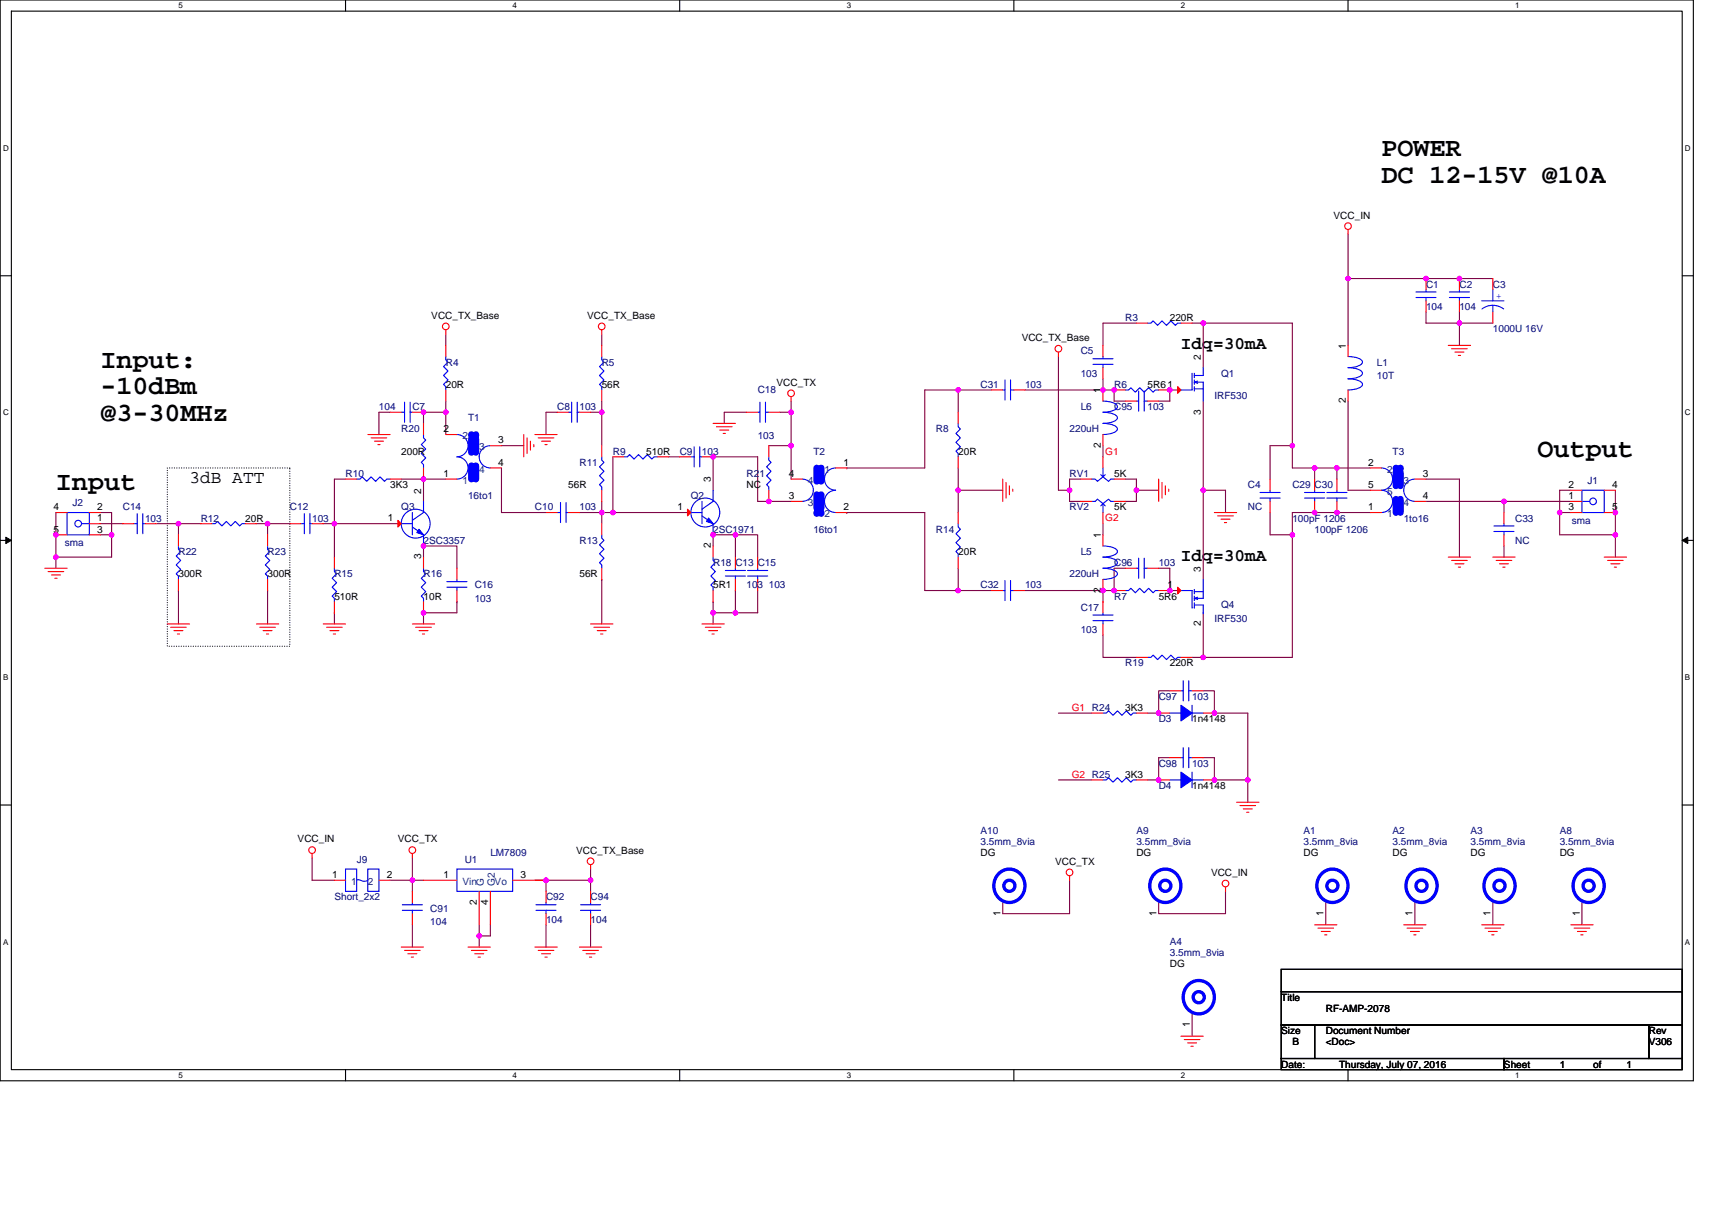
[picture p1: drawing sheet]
<svg xmlns="http://www.w3.org/2000/svg" width="297mm" height="210mm" viewBox="0 0 297 210" stroke-linecap="round" stroke-linejoin="round" font-family="sans-serif">
<path d="M0 0h293.5v187.2h-293.5zM2 1.9h289.5v183.4h-289.5z" fill="none" stroke="#000" stroke-width=".19"/>
<g fill="#fff">
<path d="M30.9 .2h.8v1.5h-.8z"/>
<path d="M30.9 185.5h.8v1.6h-.8z"/>
</g>
<path d="M59.9 0v1.9M59.9 185.3v1.9" fill="none" stroke="#000" stroke-width=".19"/>
<g fill="#fff">
<path d="M88.8 .2h.8v1.5h-.8z"/>
<path d="M88.8 185.5h.8v1.6h-.8z"/>
</g>
<path d="M117.8 0v1.9M117.8 185.3v1.9" fill="none" stroke="#000" stroke-width=".19"/>
<g fill="#fff">
<path d="M146.7 .2h.8v1.5h-.8z"/>
<path d="M146.7 185.5h.8v1.6h-.8z"/>
</g>
<path d="M175.7 0v1.9M175.7 185.3v1.9" fill="none" stroke="#000" stroke-width=".19"/>
<g fill="#fff">
<path d="M204.7 .2h.7v1.5h-.7z"/>
<path d="M204.7 185.5h.7v1.6h-.7z"/>
</g>
<path d="M233.6 0v1.9M233.6 185.3v1.9" fill="none" stroke="#000" stroke-width=".19"/>
<g fill="#fff">
<path d="M262.6 .2h.7v1.5h-.7z"/>
<path d="M262.6 185.5h.7v1.6h-.7z"/>
<path d="M.5 24.9h1v1.5h-1z"/>
<path d="M292 24.9h1v1.5h-1z"/>
<path d="M.5 70.7h1v1.5h-1z"/>
<path d="M292 70.7h1v1.5h-1z"/>
</g>
<path d="M0 47.8h2M291.5 47.8h2" fill="none" stroke="#000" stroke-width=".19"/>
<g fill="#fff">
<path d="M.5 116.5h.9v1.6h-.9z"/>
<path d="M292 116.5h.9v1.6h-.9z"/>
</g>
<path d="M0 93.6h2M291.5 93.6h2" fill="none" stroke="#000" stroke-width=".19"/>
<path d="M1 93.1l1 .5-1 .6zM291.5 93.6l1-.5v1.1z" fill="#000"/>
<path d="M1 93.1l1 .5-1 .6zM291.5 93.6l1-.5v1.1z" fill="none" stroke="#000" stroke-width=".17"/>
<g fill="#fff">
<path d="M.5 162.4h.9v1.5h-.9z"/>
<path d="M292 162.4h.9v1.5h-.9z"/>
</g>
<path d="M0 139.5h2M291.5 139.5h2M222 167.9h69.5v3.9h-69.5zM222 171.8h69.5v5.8h-69.5zM222 177.6h5.8v5.8h-5.8zM227.8 177.6h57.9v5.8h-57.9zM285.7 177.6h5.8v5.8h-5.8zM222 183.4h38.6v1.9h-38.6zM260.6 183.4h30.9v1.9h-30.9z" fill="none" stroke="#000" stroke-width=".19"/>
<path d="M29 81.1h21.2v30.9h-21.2z" fill="none" stroke="#000" stroke-width=".19" stroke-dasharray="0 .4"/>
<g fill="none" stroke="#800040" stroke-width=".19">
<path d="M77.3 57.9v1.9M104.3 57.9v1.9M196.9 56h-5.8v3.8M206.6 56h1.9M208.5 56h15.5v21.2M208.5 56v7.7M233.6 48.3h25.1M233.6 48.3v11.5M233.6 40.5v7.8M247.1 54.1v1.9h5.8v3.8M252.9 54.1v1.9h5.8M67.6 71.4h-1.9v3.9"/>
<path d="M77.3 71.4h-3.9v2M77.3 69.5v1.9M77.3 71.4v3.9M86.9 77.2h3.9M96.6 71.4h-2v3.9M102.4 71.4h1.9M104.3 71.4v5.8M104.3 69.5v1.9M106.2 79.1v9.7M115.9 79.1h1.9M129.4 71.4h-3.9v2M135.2 71.4h1.9"/>
<path d="M137.1 77.2v5.8M137.1 71.4v5.8h-3.9M137.1 69.5v1.9M166.1 67.6h5.7M166.1 67.6h-5.8v13.5h-13.6M166.1 67.6v3.8M177.6 67.6h13.5M183.4 61.8v23.1h2M191.1 67.6h2v1.9h1.9M191.1 65.6v2M191.1 77.2v1.9M204.7 67.6h-2v1.9h-1.9"/>
<path d="M208.5 69.5v15.4M224 77.2v3.9h3.8M224 77.2h-3.9v5.8M233.6 69.5v15.4h3.9M9.7 96.5v2M9.7 88.8v7.7M17.4 88.8h1.9v3.9M17.4 92.7h1.9M17.4 90.7h3.9M19.3 92.7v3.8h-9.6M27.1 90.7h3.8M30.9 90.7v2"/>
<path d="M30.9 90.7h3.9M44.4 90.7h2M46.4 90.7v2M46.4 90.7h3.8M56 90.7h2M58 90.7v5.8M58 90.7h11.5M59.9 83h-1.9v7.7M69.5 83h3.9M73.4 96.5v-1.9h5.8v3.9M73.4 83v3.9M73.4 83h3.9"/>
<path d="M86.9 81.1v7.7h7.7M100.4 88.8h3.9M104.3 86.9v1.9M104.3 88.8h1.9M104.3 88.8v1.9M106.2 88.8h13.5M123.6 84.9v-5.8h7.7v7.8h5.8M127.4 92.7h3.9v3.8M127.4 92.7h-3.8v1.9M127.4 92.7v3.8M146.7 88.8h13.6v13.5h5.8M146.7 81.1h.1"/>
<path d="M146.7 88.8h.1M166.1 98.5v3.8M166.1 84.9v3.9M166.1 81.1v3.8h7.7M185.4 84.9v2h1.9M187.3 83h-1.9v1.9M191.1 90.7v2M195 83h1.9v1.9M195 98.5h-1.9v3.8h-2M196.9 84.9h3.9M196.9 84.9v2h-1.9M200.8 98.5h1.9v3.8h2"/>
<path d="M208.5 84.9h3.9v3.9M208.5 84.9v15.5M220.1 88.8v3.9h3.9M224 92.7v21.2h-15.5M224 92.7h.1M227.8 81.1h3.9M227.8 81.1v1.9M231.7 81.1v1.9M231.7 81.1h5.8M237.5 88.8h-13.5v3.9M247.1 83h5.8v13.5M247.1 86.9h13.5v1.9"/>
<path d="M260.6 94.6v1.9M260.6 86.9h11.6M270.3 88.8h1.9M270.3 88.8v3.9h9.6M272.2 84.9h-1.9v3.9M279.9 84.9v7.8M279.9 92.7v3.8M30.9 102.3h.1M30.9 102.3v5.8M46.4 102.3h.1M46.4 102.3v5.8M58 106.2v1.9"/>
<path d="M79.2 104.2v2h-5.8v1.9M79.2 104.2h.1M104.3 100.4h.1M104.3 100.4v7.7M123.6 106.2v1.9M123.6 104.2h.1M123.6 106.2h3.8M123.6 104.2v2M127.4 102.3h.1M127.4 102.3v3.9M131.3 102.3v3.9h-3.9M166.1 102.3h5.7"/>
<path d="M177.6 102.3h13.5M191.1 102.3v1.9M191.1 110v3.9h5.8M202.7 119.7h-1.9v3.8h-1.9M206.6 113.9h1.9M208.5 119.7h2v3.8h5.7v11.6M208.5 106.2v7.7M183.4 123.5h5.8M183.4 135.1h5.8M202.7 131.3h-1.9v3.8h-1.9M208.5 131.3h2v3.8h5.7M216.2 135.1v3.9"/>
<path d="M54.1 148.6v3.9h3.9M67.6 152.5h3.9M71.5 152.5v1.9M71.5 148.6v3.9M71.5 152.5h1.9M92.7 152.5h1.9M94.6 152.5v1.9M94.6 152.5h7.8M102.4 150.6v1.9M102.4 152.5v1.9M185.4 152.5v5.8h-11.6v-1.9M212.4 154.4v3.9h-11.6v-1.9"/>
<path d="M229.8 156.4v3.8M245.2 156.4v3.8M258.7 156.4v3.8M274.2 156.4v3.8M71.5 160.2v3.9M83 162.2v1.9M83 160.2v2h2v-2M94.6 160.2v3.9M102.4 160.2v3.9M206.6 175.7v3.8"/>
</g>
<g fill="#f0f" stroke="#f0f" stroke-width=".19">
<circle cx="57.9" cy="90.7" r=".38"/>
<circle cx="73.4" cy="83" r=".38"/>
<circle cx="73.4" cy="94.6" r=".38"/>
<circle cx="73.4" cy="106.2" r=".38"/>
<circle cx="102.3" cy="152.5" r=".38"/>
<circle cx="94.6" cy="152.5" r=".38"/>
<circle cx="71.5" cy="152.5" r=".38"/>
<circle cx="83" cy="162.1" r=".38"/>
<circle cx="279.9" cy="88.8" r=".38"/>
<circle cx="123.6" cy="79.1" r=".38"/>
<circle cx="208.5" cy="84.9" r=".38"/>
<circle cx="233.6" cy="48.3" r=".38"/>
<circle cx="252.9" cy="48.3" r=".38"/>
<circle cx="247.1" cy="48.3" r=".38"/>
<circle cx="252.9" cy="56" r=".38"/>
<circle cx="270.3" cy="88.8" r=".38"/>
<circle cx="279.9" cy="92.7" r=".38"/>
<circle cx="104.3" cy="71.4" r=".38"/>
<circle cx="123.6" cy="92.7" r=".38"/>
<circle cx="127.4" cy="92.7" r=".38"/>
<circle cx="123.6" cy="106.2" r=".38"/>
<circle cx="208.5" cy="113.9" r=".38"/>
<circle cx="224" cy="77.2" r=".38"/>
<circle cx="231.7" cy="88.8" r=".38"/>
<circle cx="137.1" cy="77.2" r=".38"/>
<circle cx="224" cy="92.7" r=".38"/>
<circle cx="260.6" cy="86.9" r=".38"/>
<circle cx="106.2" cy="88.8" r=".38"/>
<circle cx="104.3" cy="88.8" r=".38"/>
<circle cx="208.5" cy="56" r=".38"/>
<circle cx="185.4" cy="84.9" r=".38"/>
<circle cx="196.9" cy="84.9" r=".38"/>
<circle cx="191.1" cy="102.3" r=".38"/>
<circle cx="191.1" cy="67.6" r=".38"/>
<circle cx="166.1" cy="102.3" r=".38"/>
<circle cx="166.1" cy="67.6" r=".38"/>
<circle cx="166.1" cy="84.9" r=".38"/>
<circle cx="133.2" cy="86.9" r=".38"/>
<circle cx="202.7" cy="102.3" r=".38"/>
<circle cx="193.1" cy="67.6" r=".38"/>
<circle cx="193.1" cy="102.3" r=".38"/>
<circle cx="202.7" cy="67.6" r=".38"/>
<circle cx="73.4" cy="71.4" r=".38"/>
<circle cx="137.1" cy="71.4" r=".38"/>
<circle cx="77.3" cy="71.4" r=".38"/>
<circle cx="30.9" cy="90.7" r=".38"/>
<circle cx="46.4" cy="90.7" r=".38"/>
<circle cx="19.3" cy="92.7" r=".38"/>
<circle cx="9.7" cy="96.5" r=".38"/>
<circle cx="9.7" cy="92.7" r=".38"/>
<circle cx="227.8" cy="88.8" r=".38"/>
<circle cx="231.7" cy="81.1" r=".38"/>
<circle cx="227.8" cy="81.1" r=".38"/>
<circle cx="127.4" cy="106.2" r=".38"/>
<circle cx="210.4" cy="123.5" r=".38"/>
<circle cx="210.4" cy="135.1" r=".38"/>
<circle cx="216.2" cy="135.1" r=".38"/>
<circle cx="200.8" cy="123.5" r=".38"/>
<circle cx="200.8" cy="135.1" r=".38"/>
</g>
<g fill="none" stroke="#f00" stroke-width=".19">
<path d="M233.6 39.8v.7M77.3 57.1v.8M77.3 59.8v2M104.3 59.8v2M104.3 57.1v.8M191.1 59.8v2M196.9 56h2M204.7 56h1.9M233.6 59.8v2M247.1 48.3v1.9M247.1 52.1v2M251 59.8h3.9"/>
<path d="M252.9 48.3v1.9M252.9 52.1v2M258.7 48.3v1.9M258.7 54.1v1.9M63.7 75.3h3.9M64.3 75.9h2.7M64.9 76.4h1.5M65.5 77h.4M67.6 71.4h1.9M71.5 71.4h1.9M73.4 73.4v1.9M77.3 67.6v1.9"/>
<path d="M77.3 75.3h1.9M85 77.2h1.9M90.8 75.3v3.8M91.3 75.9v2.7M91.9 76.4v1.6M92.5 77v.4M92.7 75.3h3.9M93.3 75.9h2.7M93.9 76.4h1.5M94.4 77h.4M96.6 71.4h1.9M100.4 71.4h2"/>
<path d="M104.3 77.2v1.9M104.3 67.6v1.9M106.2 79.1h1.9M113.9 79.1h2M117.8 79.1h1.9M121.7 79.1h1.9M123.6 73.4h3.8M124.2 73.9h2.7M124.7 74.5h1.6M125.3 75.1h.4M129.4 71.4h1.9M133.2 77.2v1.9"/>
<path d="M133.2 71.4h2M137.1 68.7v.8M166.1 79.1v2M166.1 71.4v2M171.8 67.6h2M175.7 67.6h1.9M183.4 61v.8M191.1 79.1v2M191.1 67.6v1.9M191.1 75.3v1.9M191.1 63.7v1.9M193.1 67.6h1.9"/>
<path d="M195 69.5h1.9M198.9 69.5h1.9M200.8 67.6h1.9M204.7 67.6h.1M208.5 63.7h.1M208.5 69.5h.1M233.6 67.6v1.9M251.6 60.4h2.7M252.1 61h1.6M252.7 61.6h.4M7.8 98.5h3.8M8.3 99h2.7"/>
<path d="M8.9 99.6h1.6M9.7 88.8h1.9M9.7 92.7h1.9M15.5 88.8h1.9M15.5 90.7h1.9M15.5 92.7h1.9M21.3 90.7h1.9M25.1 90.7h2M30.9 92.7v1.9M34.8 90.7h1.9M42.5 90.7h1.9M46.4 92.7v1.9"/>
<path d="M50.2 90.7h2M54.1 90.7h1.9M58 96.5v2M59.9 83h1.9M67.6 83h1.9M69.5 90.7h.1M73.4 96.5v2M73.4 94.6h.1M73.4 86.9h.1M73.4 81.1v1.9M77.3 83h1.9M79.2 98.5v1.9"/>
<path d="M85 81.1h1.9M94.6 88.8h2M98.5 88.8h1.9M104.3 84.9v2M104.3 90.7v2M104.3 98.5v1.9M119.7 88.8h.1M123.6 92.7h.1M123.6 84.9h.1M123.6 94.6v1.9M127.4 96.5v2M131.3 96.5v2"/>
<path d="M133.2 84.9v2M137.1 86.9h1.9M137.1 83h1.9M144.8 81.1h1.9M144.8 88.8h1.9M166.1 96.5v2M166.1 88.8v1.9M173.8 83v3.9M174.4 83.6v2.7M174.9 84.2v1.5M175.5 84.7v.4M187.3 83h1.9"/>
<path d="M187.3 86.9h1.9M191.1 92.7v1.9M191.1 88.8v1.9M193.1 83h1.9M193.1 86.9h1.9M195 98.5h1.9M198.9 98.5h1.9M200.8 83v3.9M201.4 83.6v2.7M202 84.2v1.5M202.5 84.7v.4M210.5 88.8h3.8"/>
<path d="M211 89.4h2.7M211.6 90h1.6M212.2 90.5h.4M220.1 83v1.9M220.1 86.9v1.9M227.8 83v1.9M227.8 86.9v1.9M231.7 83v1.9M231.7 86.9v1.9M237.5 88.8h1.9M237.5 81.1h1.9M237.5 84.9h1.9"/>
<path d="M245.2 83h1.9M245.2 86.9h1.9M251 96.5h3.9M251.6 97.1h2.7M252.1 97.7h1.6M252.7 98.3h.4M258.7 96.5h3.9M259.3 97.1h2.7M259.9 97.7h1.5M260.5 98.3h.3M260.6 88.8v1.9M260.6 92.7v1.9"/>
<path d="M272.2 84.9h2M272.2 86.9h2M272.2 88.8h2M278 84.9h1.9M278 88.8h1.9M278 96.5h3.9M278.6 97.1h2.7M279.2 97.7h1.5M279.8 98.3h.3M9.5 100.2h.4M29 108.1h3.9M29.6 108.7h2.7"/>
<path d="M30.2 109.3h1.5M30.7 109.8h.4M30.9 100.4v1.9M44.4 108.1h3.9M45 108.7h2.7M45.6 109.3h1.5M46.2 109.8h.4M46.4 100.4v1.9M56 108.1h3.9M56.6 108.7h2.7M57.2 109.3h1.5M57.8 109.8h.3"/>
<path d="M58 106.2h.1M58 104.2v2M71.5 108.1h3.8M72 108.7h2.7M72.6 109.3h1.6M73.2 109.8h.4M73.4 106.2h.1M73.4 104.2v2M79.2 102.3v1.9M102.4 108.1h3.8M102.9 108.7h2.7M103.5 109.3h1.6"/>
<path d="M104.1 109.8h.4M121.7 108.1h3.8M122.2 108.7h2.7M122.8 109.3h1.6M123.4 109.8h.4M123.6 102.3v1.9M127.4 100.4v1.9M131.3 100.4v1.9M171.8 102.3h2M175.7 102.3h1.9M191.1 100.4v1.9M191.1 104.2h.1"/>
<path d="M191.1 108.1v1.9M191.1 104.2v2M193.1 102.3h1.9M196.9 113.9h2M200.8 102.3h1.9M202.7 119.7h2M204.7 102.3h.1M204.7 113.9h1.9M206.6 119.7h1.9M208.5 106.2h.1M208.5 100.4h.1M189.2 123.5h1.9"/>
<path d="M189.2 135.1h1.9M196.9 123.5h2M196.9 135.1h2M200.8 123.5h1.9M200.8 135.1h1.9M202.7 131.3h2M206.6 131.3h1.9M208.5 123.5h2M208.5 135.1h2M214.3 139h3.9M214.9 139.6h2.7M54.1 147.9v.7"/>
<path d="M58 152.5h1.9M65.7 152.5h1.9M71.5 147.9v.7M71.5 154.4v2M71.5 158.3v1.9M73.4 152.5h5.8M83 154.4v5.8M85 154.4v5.8M88.8 152.5h5.8M94.6 154.4v2M94.6 158.3v1.9M102.4 149.8v.8"/>
<path d="M102.4 154.4v2M102.4 158.3v1.9M173.8 156.4h.1M185.4 151.7v.8M200.8 156.4h.1M212.4 153.7v.7M215.5 140.1h1.5M216.1 140.7h.3M229.8 156.4h.1M245.2 156.4h.1M258.7 156.4h.1M274.2 156.4h.1"/>
<path d="M69.5 164.1h3.9M70.1 164.7h2.7M70.7 165.2h1.5M71.3 165.8h.4M81.1 164.1h3.9M81.7 164.7h2.7M82.3 165.2h1.5M82.9 165.8h.3M92.7 164.1h3.9M93.3 164.7h2.7M93.9 165.2h1.5M94.4 165.8h.4"/>
<path d="M100.4 164.1h3.9M101 164.7h2.7M101.6 165.2h1.5M102.2 165.8h.3M204.7 179.5h3.8M206.6 175.7h.1M227.8 160.2h3.9M228.4 160.8h2.7M229 161.4h1.5M229.6 162h.3M243.3 160.2h3.8M243.8 160.8h2.8"/>
<path d="M244.4 161.4h1.6M245 162h.4M256.8 160.2h3.8M257.4 160.8h2.7M257.9 161.4h1.6M258.5 162h.4M272.2 160.2h3.9M272.8 160.8h2.7M273.4 161.4h1.5M274 162h.3M205.2 180.1h2.7M205.8 180.7h1.6"/>
<path d="M206.4 181.3h.4"/>
<circle cx="233.6" cy="39.2" r=".58"/>
<circle cx="77.3" cy="56.6" r=".58"/>
<circle cx="104.3" cy="56.6" r=".58"/>
<circle cx="137.1" cy="68.1" r=".58"/>
<circle cx="183.4" cy="60.4" r=".58"/>
<circle cx="54.1" cy="147.3" r=".58"/>
<circle cx="71.5" cy="147.3" r=".58"/>
<circle cx="102.3" cy="149.2" r=".58"/>
<circle cx="185.4" cy="151.1" r=".58"/>
<circle cx="212.4" cy="153.1" r=".58"/>
</g>
<g fill="none" stroke="#00f" stroke-width=".19">
<path d="M198.9 56h.5l.4-.4 .8 .8 .8-.8 .8 .8 .7-.8 .8 .8 .4-.4h.6M245.4 51.5h3.5M245.4 50.6h3.5M247.1 50.2v.4M247.1 51.5v.6M251.2 51.5h3.5M251.2 50.6h3.5M252.9 50.2v.4M252.9 51.5v.6M256.8 52.1h3.8M256.8 53.5a3.1 3.1 0 0 1 3.8 0M258.7 52.9v1.2"/>
<path d="M258.7 50.2v1.9M69.5 71.4h.6M70.1 69.7v3.5M71.1 69.7v3.5M71.1 71.4h.4M73.4 75.3v.6l.4 .4-.8 .7 .8 .8-.8 .8 .8 .7-.8 .8 .4 .4v.6M77.3 61.8v.6l.3 .3-.7 .8 .7 .8-.7 .8 .7 .7-.7 .8 .4 .4v.6M79.2 75.3a1.93 1.93 0 0 1 1.9 1.9 1.93 1.93 0 0 1-1.9 1.9 1.93 1.93 0 0 1 1.9 2 1.93 1.93 0 0 1-1.9 1.9M85 77.2a1.93 1.93 0 0 0-2 1.9 1.93 1.93 0 0 0 2 2M98.5 71.4h.6M99.1 69.7v3.5M100 69.7v3.5"/>
<path d="M100 71.4h.4M104.3 79.1v.6l.4 .4-.8 .8 .8 .8-.8 .7 .8 .8-.8 .8 .4 .4v.5M104.3 61.8v.6l.4 .3-.8 .8 .8 .8-.8 .8 .8 .7-.8 .8 .4 .4v.6M108.1 79.1h.6l.4-.3 .8 .7 .7-.7 .8 .7 .8-.7 .8 .7 .4-.4h.5M119.7 79.1h.6M120.3 77.4v3.5M121.3 77.4v3.5M121.3 79.1h.4M131.3 71.4h.4M131.7 69.7v3.5M132.7 69.7v3.5M132.7 71.4h.5"/>
<path d="M133.2 79.1v.6l.4 .4-.8 .8 .8 .8-.8 .7 .8 .8-.8 .8 .4 .4v.5M166.1 73.4v.5l.3 .4-.7 .8 .7 .8-.7 .7 .7 .8-.7 .8 .4 .4v.5M173.8 67.6h.4M174.2 65.8v3.5M175.1 65.8v3.5M175.1 67.6h.6M189.4 63.1h3.5M189.4 62.2h3.5M191.1 69.5a3.6 3.6 0 0 1 2.5 .7l.1 .3a1.34 1.34 0 0 1-1.3 .8l-1.3 .1M191.1 71.4a3.6 3.6 0 0 1 2.5 .7l.1 .3a1.34 1.34 0 0 1-1.3 .8l-1.3 .1a3.6 3.6 0 0 1 2.5 .8l.1 .2a1.34 1.34 0 0 1-1.3 .8l-1.3 .2M191.1 61.8v.4M191.1 63.1v.6"/>
<path d="M195 67.6h.6l.4-.4 .7 .8 .8-.8 .8 .8 .8-.8 .7 .8 .4-.4h.6M196.9 69.5h.4M197.3 67.8v3.4M198.3 67.8v3.4M198.3 69.5h.6M206.6 64.7v2.9h-1.9M207 65.8v.8M207 67v.8M207 66.2h1.5v3.3M207 67.4h1.5M207 64.7v.7M207 66.2l.6 .2"/>
<path d="M207.6 66l-.6 .2M208.5 63.7v1.4h-1.5M233.6 61.8a3.6 3.6 0 0 1 2.4 .7l.1 .2a1.34 1.34 0 0 1-1.2 .9l-1.3 .1a3.6 3.6 0 0 1 2.4 .7l.1 .3a1.34 1.34 0 0 1-1.2 .8l-1.3 .1a3.6 3.6 0 0 1 2.4 .7l.1 .3a1.34 1.34 0 0 1-1.2 .8l-1.3 .2M11.6 88.8h3.9v3.9h-3.9zM14.1 90.7h1.4M23.2 90.7h.6M23.8 89v3.5M24.7 90.7h.4M24.7 89v3.5M30.9 94.6v.6l.4 .4-.8 .7 .8 .8-.8 .8 .8 .7-.8 .8 .4 .4v.6M36.7 90.7h.6l.4-.4 .8 .8 .7-.8 .8 .8 .8-.8 .7 .8 .4-.4h.6M46.4 94.6v.6l.4 .4-.8 .7 .8 .8-.8 .8 .8 .7-.8 .8 .4 .4v.6"/>
<path d="M52.2 90.7h.5M52.7 89v3.5M53.7 90.7h.4M53.7 89v3.5M58 98.5v.5l.3 .4-.7 .8 .7 .8-.7 .7 .7 .8-.7 .8 .4 .4v.5M61.8 83h.6l.4-.4 .8 .8 .7-.8 .8 .8 .8-.8 .7 .8 .4-.4h.6M69.5 90.7h2M71.5 88.8v3.9M71.5 91.3l1.9 1.4v1.9M73.4 98.5v.5l.4 .4-.8 .8 .8 .8-.8 .7 .8 .8-.8 .8 .4 .4v.5M73.4 86.9v1.9l-1.9 1.4M96.6 88.8h.5"/>
<path d="M97.1 87.1v3.4M98.1 87.1v3.4M98.1 88.8h.4M104.3 92.7v.5l.4 .4-.8 .8 .8 .8-.8 .7 .8 .8-.8 .8 .4 .4v.6M119.7 88.8h2M121.7 89.4l1.9 1.3v2M121.7 86.9v3.8M123.6 84.9v2l-1.9 1.3M123.6 96.5v.6l.4 .4-.8 .8 .8 .7-.8 .8 .8 .8-.8 .7 .4 .4v.6M125.7 99.8h3.5M125.7 98.8h3.5M127.4 98.5v.3"/>
<path d="M127.4 99.8v.6M129.6 99.8h3.4M129.6 98.8h3.4M131.3 98.5v.3M131.3 99.8v.6M139 83a1.93 1.93 0 0 1 2 1.9 1.93 1.93 0 0 1-2 2M144.8 81.1a1.93 1.93 0 0 0-1.9 1.9 1.93 1.93 0 0 0 1.9 1.9 1.93 1.93 0 0 0-1.9 2 1.93 1.93 0 0 0 1.9 1.9M166.1 90.7v.6l.3 .4-.7 .8 .7 .7-.7 .8 .7 .8-.7 .8 .4 .3v.6M189.2 86.9h.6l.4-.4 .9 .8M190.8 87.6l.3-.3v1.5M190.8 82.2l.3 .4M191.1 94.6a3.6 3.6 0 0 1 2.5 .7l.1 .2a1.34 1.34 0 0 1-1.3 .9l-1.3 .1a3.6 3.6 0 0 1 2.5 .7l.1 .3a1.34 1.34 0 0 1-1.3 .8l-1.3 .1a3.6 3.6 0 0 1 2.5 .8l.1 .2a1.34 1.34 0 0 1-1.3 .8l-1.3 .2"/>
<path d="M191.1 87.3l.4 .3M191.1 82.6l-.9 .8-.4-.4h-.6M191.1 82.6l1 .8 .4-.4h.6M191.1 81.1v1.5l.4-.4M193.1 86.9h-.6l-.4-.4-1 .8M196.9 98.5h.4M197.3 96.7v3.5M198.3 96.7v3.5M198.3 98.5h.6M218.4 86.3h3.4M218.4 85.3h3.4M220.1 84.9v.4"/>
<path d="M220.1 86.3v.6M226.1 86.3h3.5M226.1 85.3h3.5M227.8 84.9v.4M227.8 86.3v.6M229.9 86.3h3.5M229.9 85.3h3.5M231.7 84.9v.4M231.7 86.3v.6M239.4 81.1a1.93 1.93 0 0 1 1.9 1.9 1.93 1.93 0 0 1-1.9 1.9 1.93 1.93 0 0 1 1.9 2 1.93 1.93 0 0 1-1.9 1.9M245.2 83a1.93 1.93 0 0 0-1.9 1.9 1.93 1.93 0 0 0 1.9 2M258.9 92.1h3.5"/>
<path d="M258.9 91.1h3.5M260.6 90.7v.4M260.6 92.1v.6M274.2 84.9h3.8v3.9h-3.8zM274.2 86.9h1.3M77.4 101.7h3.5M77.4 100.8h3.5M79.2 100.4v.4M79.2 101.7v.6M173.8 102.3h.4M174.2 100.6v3.5M175.1 100.6v3.5"/>
<path d="M175.1 102.3h.6M189.4 107.5h3.5M189.4 106.6h3.5M191.1 106.2v.4M191.1 107.5v.6M195 102.3h.6l.4-.4 .7 .8 .8-.8 .8 .8 .8-.8 .7 .8 .4-.4h.6M198.9 113.9h.5l.4-.4 .8 .8 .8-.8 .8 .8 .7-.8 .8 .8 .4-.4h.6M204.7 102.3h1.9v2.9M204.7 119.7h.3M205 117.9v3.5M206 117.9v3.5M206 119.7h.6"/>
<path d="M206.6 105.2h.1M207 103.7l.6 .2M207 103.3v.8M207 102.1v.8M207 104.8h1.5v1.4M207 102.5h1.5M207 105.2h.1M207 104.4v.8M207.6 103.5l-.6 .2M208.5 100.4v3.3h-1.5M208.5 106.2h.1M191.1 123.5h.6l.4-.3 .8 .7 .8-.7 .7 .7 .8-.7 .8 .7 .4-.4h.5"/>
<path d="M191.1 135.1h.6l.4-.4 .8 .8 .8-.8 .7 .8 .8-.8 .8 .8 .4-.4h.5M202.7 123.5h2M202.7 135.1h2M204.7 131.3h.3M205 129.5v3.5M206 129.5v3.5M206 131.3h.6M206.6 122.2v2.7M206.6 123.5h1.9M206.6 133.8v2.7M206.6 135.1h1.9M59.9 150.6h1.9v3.8h-1.9z"/>
<path d="M61.8 152.5h.6a1.31 1.31 0 0 0 1.3 0M63.7 150.6h2v3.8h-2zM69.7 157.7h3.5M69.7 156.7h3.5M71.5 156.4v.3M71.5 157.7v.6M79.2 150.6h9.6v3.8h-9.6zM92.9 157.7h3.5M92.9 156.7h3.5M94.6 156.4v.3M94.6 157.7v.6M100.6 157.7h3.5"/>
<path d="M100.6 156.7h3.5M102.4 156.4v.3M102.4 157.7v.6"/>
<circle cx="13.5" cy="90.7" r=".58"/>
<circle cx="72" cy="90.7" r="2.51"/>
<circle cx="122.2" cy="88.8" r="2.51"/>
<circle cx="276.1" cy="86.9" r=".58"/>
</g>
<g fill="#f00" stroke="#f00" stroke-width=".19">
<path d="M204.1 101.7l.6 .6-.6 .6z"/>
<path d="M119.1 88.2l.6 .6-.6 .6z"/>
<path d="M69 90.2l.5 .5-.5 .6z"/>
<path d="M204.1 67l.6 .6-.6 .5z"/>
</g>
<g fill="none" stroke="#00f" stroke-width=".58">
<path d="M173.2 151.2a2.77 2.77 0 0 1 3.5 .1 2.77 2.77 0 0 1 .7 3.4 2.68 2.68 0 0 1-3.1 1.6 2.68 2.68 0 0 1-2.1-2.8 2.96 2.96 0 0 1 1-2.3zM200.3 151.2a2.77 2.77 0 0 1 3.5 .1 2.77 2.77 0 0 1 .6 3.4 2.68 2.68 0 0 1-3.1 1.6 2.68 2.68 0 0 1-2-2.8 2.96 2.96 0 0 1 1-2.3zM229.2 151.2a2.77 2.77 0 0 1 3.5 .1 2.77 2.77 0 0 1 .6 3.4 2.68 2.68 0 0 1-3.1 1.6 2.68 2.68 0 0 1-2-2.8 2.96 2.96 0 0 1 1-2.3zM244.7 151.2a2.77 2.77 0 0 1 3.5 .1 2.77 2.77 0 0 1 .6 3.4 2.68 2.68 0 0 1-3.1 1.6 2.68 2.68 0 0 1-2-2.8 2.96 2.96 0 0 1 1-2.3zM258.2 151.2a2.77 2.77 0 0 1 3.5 .1 2.77 2.77 0 0 1 .6 3.4 2.68 2.68 0 0 1-3.1 1.6 2.68 2.68 0 0 1-2-2.8 2.96 2.96 0 0 1 1-2.3zM273.6 151.2a2.77 2.77 0 0 1 3.5 .1 2.77 2.77 0 0 1 .6 3.4 2.68 2.68 0 0 1-3.1 1.6 2.68 2.68 0 0 1-2-2.8 2.96 2.96 0 0 1 1-2.3zM206.1 170.5a2.77 2.77 0 0 1 3.4 .1 2.77 2.77 0 0 1 .7 3.4 2.68 2.68 0 0 1-3.1 1.6 2.68 2.68 0 0 1-2.1-2.8 2.96 2.96 0 0 1 1.1-2.3z"/>
<circle cx="174.9" cy="153.5" r=".96"/>
<circle cx="202" cy="153.5" r=".96"/>
<circle cx="230.9" cy="153.5" r=".96"/>
<circle cx="246.4" cy="153.5" r=".96"/>
<circle cx="259.9" cy="153.5" r=".96"/>
<circle cx="275.3" cy="153.5" r=".96"/>
<circle cx="207.7" cy="172.8" r=".96"/>
</g>
<g fill="#00f" stroke="#00f" stroke-width=".19">
<path d="M204.7 122.2l1.9 1.3-1.9 1.4z" fill-rule="evenodd"/>
<path d="M204.7 133.8l1.9 1.3-1.9 1.4z" fill-rule="evenodd"/>
<path d="M122.8 89.8l.8 .9-1.2-.4z" fill-rule="evenodd"/>
<path d="M72.6 91.7l.8 1-1.2-.4z" fill-rule="evenodd"/>
</g>
<path d="M81.7 75.3h.1M82.5 75.3h.1M81.7 83v-7.7M82.5 83v-7.7M141.5 81.1v7.7M141.5 88.8h.1M142.3 81.1v7.7M142.3 88.8h.1M241.9 88.8v-7.7M241.9 81.1h.1M242.7 88.8v-7.7M242.7 81.1h.1" fill="none" stroke="#00f" stroke-width="1.2" stroke-dasharray="2.3 2.3"/>
<g font-size="4.6">
<text x="239.4" y="27">POWER</text>
<text x="239.4" y="31.6">DC 12-15V @10A</text>
<text x="17.4" y="63.7">Input:</text>
<text x="17.4" y="68.3">-10dBm</text>
<text x="17.4" y="73">@3-30MHz</text>
<text x="266.4" y="79.1">Output</text>
<text x="9.7" y="84.9">Input</text>
</g>
<g font-size="3.1">
<text x="204.7" y="60.5">Idq=30mA</text>
<text x="32.9" y="83.6">3dB ATT</text>
<text x="204.7" y="97.2">Idq=30mA</text>
</g>
<g font-size="1.7">
<text x="231.1" y="37.9">VCC_IN</text>
<text x="74.7" y="55.2">VCC_TX_Base</text>
<text x="101.8" y="55.2">VCC_TX_Base</text>
<text x="177.1" y="59.1">VCC_TX_Base</text>
<text x="202.7" y="55.6">220R</text>
<text x="208.1" y="62.4" transform="rotate(-90 208.1 62.4)">2</text>
<text x="233.2" y="60.4" transform="rotate(-90 233.2 60.4)">1</text>
<text x="77.3" y="67.2">20R</text>
<text x="104.3" y="67.2">56R</text>
<text x="134.6" y="66.8">VCC_TX</text>
<text x="190.8" y="68.1" transform="rotate(-90 190.8 68.1)">1</text>
<text x="198.9" y="67.2">5R61</text>
<text x="208.1" y="71.8" transform="rotate(-90 208.1 71.8)">3</text>
<text x="233.2" y="69.9" transform="rotate(-90 233.2 69.9)">2</text>
<text x="76.9" y="74.9">2</text>
<text x="86.3" y="76.8">3</text>
<text x="190.8" y="77.6" transform="rotate(-90 190.8 77.6)">2</text>
<text x="69.5" y="78.8">200R</text>
<text x="76.9" y="82.6">1</text>
<text x="86.3" y="80.7">4</text>
<text x="112" y="78.8">510R</text>
<text x="123.2" y="83.6" transform="rotate(-90 123.2 83.6)">3</text>
<text x="136.7" y="82.6">4</text>
<text x="146.2" y="80.7">1</text>
<text x="166.1" y="78.8">20R</text>
<text x="193.1" y="82.6">5K</text>
<text x="237.1" y="80.7">2</text>
<text x="246.6" y="82.6">3</text>
<text x="9.3" y="88.4">4</text>
<text x="16.8" y="88.4">2</text>
<text x="67.6" y="84.6">3K3</text>
<text x="73" y="85.5" transform="rotate(-90 73 85.5)">2</text>
<text x="98.5" y="84.6">56R</text>
<text x="117.4" y="88.4">1</text>
<text x="129.4" y="84.6">NC</text>
<text x="136.7" y="86.5">3</text>
<text x="146.2" y="88.4">2</text>
<text x="193.1" y="88.4">5K</text>
<text x="237.1" y="88.4">1</text>
<text x="237.1" y="84.5">5</text>
<text x="246.6" y="86.5">4</text>
<text x="271.8" y="84.5">2</text>
<text x="271.8" y="86.5">1</text>
<text x="271.8" y="88.4">3</text>
<text x="279.4" y="84.5">4</text>
<text x="279.4" y="88.4">5</text>
<text x="9.3" y="92.3">5</text>
<text x="16.8" y="90.3">1</text>
<text x="16.8" y="92.3">3</text>
<text x="42.5" y="90.4">20R</text>
<text x="67.2" y="90.3">1</text>
<text x="123.2" y="95" transform="rotate(-90 123.2 95)">2</text>
<text x="190.8" y="93.2" transform="rotate(-90 190.8 93.2)">1</text>
<text x="30.9" y="100">300R</text>
<text x="46.4" y="100">300R</text>
<text x="73" y="96.9" transform="rotate(-90 73 96.9)">3</text>
<text x="100.4" y="100">56R</text>
<text x="123.6" y="101.9">5R1</text>
<text x="166.1" y="96.2">20R</text>
<text x="202.3" y="101.9">1</text>
<text x="208.1" y="99" transform="rotate(-90 208.1 99)">3</text>
<text x="58" y="103.9">510R</text>
<text x="73.4" y="103.9">10R</text>
<text x="190.8" y="102.7" transform="rotate(-90 190.8 102.7)">2</text>
<text x="200.8" y="103.9">5R6</text>
<text x="208.1" y="108.5" transform="rotate(-90 208.1 108.5)">2</text>
<text x="202.7" y="115.5">220R</text>
<text x="195" y="123.2">3K3</text>
<text x="206.6" y="125.1">1n4148</text>
<text x="195" y="134.8">3K3</text>
<text x="206.6" y="136.7">1n4148</text>
<text x="51.6" y="146">VCC_IN</text>
<text x="69" y="146">VCC_TX</text>
<text x="99.8" y="147.9">VCC_TX_Base</text>
<text x="169.9" y="148.3">DG</text>
<text x="182.8" y="149.8">VCC_TX</text>
<text x="196.9" y="148.3">DG</text>
<text x="225.9" y="148.3">DG</text>
<text x="241.3" y="148.3">DG</text>
<text x="254.9" y="148.3">DG</text>
<text x="270.3" y="148.3">DG</text>
<text x="57.6" y="152.1">1</text>
<text x="67" y="152.1">2</text>
<text x="76.9" y="152.1">1</text>
<text x="90.2" y="152.1">3</text>
<text x="209.9" y="151.8">VCC_IN</text>
<text x="82.7" y="156.8" transform="rotate(-90 82.7 156.8)">2</text>
<text x="84.6" y="156.8" transform="rotate(-90 84.6 156.8)">4</text>
<text x="173.4" y="158.7" transform="rotate(-90 173.4 158.7)">1</text>
<text x="200.4" y="158.7" transform="rotate(-90 200.4 158.7)">1</text>
<text x="229.4" y="158.7" transform="rotate(-90 229.4 158.7)">1</text>
<text x="244.8" y="158.7" transform="rotate(-90 244.8 158.7)">1</text>
<text x="258.3" y="158.7" transform="rotate(-90 258.3 158.7)">1</text>
<text x="273.8" y="158.7" transform="rotate(-90 273.8 158.7)">1</text>
<text x="202.7" y="167.6">DG</text>
<text x="222" y="173.4">Title</text>
<text x="206.2" y="178" transform="rotate(-90 206.2 178)">1</text>
<text x="222" y="179.2">Size</text>
<text x="229.8" y="179.2">Document Number</text>
<text x="229.8" y="175.3">RF-AMP-2078</text>
<text x="285.7" y="179.2">Rev</text>
<text x="222" y="185">Date:</text>
<text x="224" y="181.1">B</text>
<text x="229.8" y="181.1">&lt;Doc&gt;</text>
<text x="232.1" y="185">Thursday, July 07, 2016</text>
<text x="260.6" y="185">Sheet</text>
<text x="270.3" y="185">1</text>
<text x="276.1" y="185">of</text>
<text x="281.9" y="185">1</text>
<text x="285.7" y="181.1">V306</text>
</g>
<g font-size="1.7" fill="#000080">
<text x="247.1" y="49.8">C1</text>
<text x="247.1" y="53.7">104</text>
<text x="252.9" y="49.8">C2</text>
<text x="252.9" y="53.7">104</text>
<text x="258.7" y="49.8">C3</text>
<text x="195" y="55.6">R3</text>
<text x="258.7" y="57.6">1000U 16V</text>
<text x="77.3" y="63.3">R4</text>
<text x="104.3" y="63.3">R5</text>
<text x="187.3" y="61.4">C5</text>
<text x="187.3" y="65.3">103</text>
<text x="211.6" y="65.3">Q1</text>
<text x="238.6" y="63.3">L1</text>
<text x="238.6" y="65.7">10T</text>
<text x="65.7" y="71.1">104</text>
<text x="71.5" y="71.1">C7</text>
<text x="96.6" y="71.1">C8</text>
<text x="100.4" y="71.1">103</text>
<text x="131.3" y="68.2">C18</text>
<text x="169.9" y="67.2">C31</text>
<text x="177.6" y="67.2">103</text>
<text x="187.3" y="71.1">L6</text>
<text x="193.1" y="71.1">C95</text>
<text x="193.1" y="67.2">R6</text>
<text x="198.9" y="71.1">103</text>
<text x="210.5" y="69.1">IRF530</text>
<text x="69.5" y="74.9">R20</text>
<text x="81.1" y="73">T1</text>
<text x="131.3" y="76.1">103</text>
<text x="162.2" y="74.9">R8</text>
<text x="185.4" y="74.9">220uH</text>
<text x="59.9" y="82.6">R10</text>
<text x="100.4" y="80.7">R11</text>
<text x="106.2" y="78.8">R9</text>
<text x="117.8" y="78.8">C9</text>
<text x="121.7" y="78.8">103</text>
<text x="129.4" y="82.6">R21</text>
<text x="141" y="78.8">T2</text>
<text x="185.4" y="82.6">RV1</text>
<text x="241.3" y="78.8">T3</text>
<text x="275.1" y="83.8">J1</text>
<text x="12.6" y="87.7">J2</text>
<text x="21.3" y="88.4">C14</text>
<text x="50.2" y="88.4">C12</text>
<text x="69.5" y="88.4">Q3</text>
<text x="81.1" y="86.5">16to1</text>
<text x="92.7" y="88.4">C10</text>
<text x="100.4" y="88.4">103</text>
<text x="119.7" y="86.5">Q2</text>
<text x="185.4" y="88.4">RV2</text>
<text x="216.2" y="84.6">C4</text>
<text x="216.2" y="88.4">NC</text>
<text x="224" y="84.6">C29 C30</text>
<text x="11.2" y="94.6">sma</text>
<text x="25.1" y="90.4">103</text>
<text x="34.8" y="90.4">R12</text>
<text x="54.1" y="90.4">103</text>
<text x="73.4" y="94.2">2SC3357</text>
<text x="100.4" y="94.2">R13</text>
<text x="123.6" y="92.3">2SC1971</text>
<text x="141" y="92.3">16to1</text>
<text x="162.2" y="92.3">R14</text>
<text x="224" y="90.4">100pF 1206</text>
<text x="227.8" y="92.3">100pF 1206</text>
<text x="243.3" y="90.4">1to16</text>
<text x="262.6" y="90.4">C33</text>
<text x="262.6" y="94.2">NC</text>
<text x="272.4" y="90.8">sma</text>
<text x="30.9" y="96.2">R22</text>
<text x="46.4" y="96.2">R23</text>
<text x="58" y="100">R15</text>
<text x="73.4" y="100">R16</text>
<text x="82.3" y="101.9">C16</text>
<text x="123.6" y="98.1">R18 C13 C15</text>
<text x="129.4" y="101.9">103</text>
<text x="133.2" y="101.9">103</text>
<text x="169.9" y="101.9">C32</text>
<text x="177.6" y="101.9">103</text>
<text x="185.4" y="100">220uH</text>
<text x="187.3" y="96.2">L5</text>
<text x="193.1" y="98.1">C96</text>
<text x="200.8" y="98.1">103</text>
<text x="82.3" y="104.3">103</text>
<text x="187.3" y="105.8">C17</text>
<text x="193.1" y="103.9">R7</text>
<text x="210.5" y="107.7">IRF530</text>
<text x="211.6" y="105.4">Q4</text>
<text x="187.3" y="109.7">103</text>
<text x="195" y="115.5">R19</text>
<text x="200.8" y="125.1">D3</text>
<text x="200.8" y="121.3">C97</text>
<text x="206.6" y="121.3">103</text>
<text x="200.8" y="132.8">C98</text>
<text x="200.8" y="136.7">D4</text>
<text x="206.6" y="132.8">103</text>
<text x="61.8" y="149.4">J9</text>
<text x="80.5" y="149.4">U1</text>
<text x="85" y="148.3">LM7809</text>
<text x="169.9" y="144.4">A10</text>
<text x="169.9" y="146.3">3.5mm_8via</text>
<text x="196.9" y="144.4">A9</text>
<text x="196.9" y="146.3">3.5mm_8via</text>
<text x="225.9" y="144.4">A1</text>
<text x="225.9" y="146.3">3.5mm_8via</text>
<text x="241.3" y="144.4">A2</text>
<text x="241.3" y="146.3">3.5mm_8via</text>
<text x="254.9" y="144.4">A3</text>
<text x="254.9" y="146.3">3.5mm_8via</text>
<text x="270.3" y="144.4">A8</text>
<text x="270.3" y="146.3">3.5mm_8via</text>
<text x="58" y="156">Short_2x2</text>
<text x="74.5" y="157.9">C91</text>
<text x="74.5" y="160.2">104</text>
<text x="94.6" y="156">C92</text>
<text x="94.6" y="159.9">104</text>
<text x="102.4" y="156">C94</text>
<text x="102.4" y="159.9">104</text>
<text x="202.7" y="163.7">A4</text>
<text x="202.7" y="165.7">3.5mm_8via</text>
</g>
<text font-size="1.7" fill="#00f" x="259.3" y="51.8">+</text>
<g font-size="1.7" fill="#004080">
<text x="80.2" y="76.1">2</text>
<text x="80.2" y="83.8">1</text>
<text x="83" y="78">3</text>
<text x="83" y="81.9">4</text>
<text x="140" y="83.8">4</text>
<text x="142.9" y="81.9">1</text>
<text x="240.4" y="81.9">2</text>
<text x="243.3" y="83.8">3</text>
<text x="140" y="87.7">3</text>
<text x="142.9" y="89.6">2</text>
<text x="240.4" y="89.6">1</text>
<text x="240.4" y="85.7">5</text>
<text x="243.3" y="87.7">4</text>
<text x="60.8" y="153.3">1</text>
<text x="63.7" y="153.3">2</text>
<text x="80.2" y="153.3">Vin</text>
<text x="83.9" y="153.5" transform="rotate(-90 83.9 153.5)">G</text>
<text x="85.7" y="153.3">Vo</text>
<text x="85.8" y="153.5" transform="rotate(-90 85.8 153.5)">G2</text>
</g>
<g font-size="1.7" fill="#f00">
<text x="191.5" y="78.8">G1</text>
<text x="191.5" y="90.3">G2</text>
<text x="185.7" y="123.2">G1 R24</text>
<text x="185.7" y="134.7">G2 R25</text>
</g>
<g font-size="1.4">
<text x="30.9" y="1.4">5</text>
<text x="88.8" y="1.4">4</text>
<text x="146.7" y="1.4">3</text>
<text x="204.7" y="1.4">2</text>
<text x="262.6" y="1.4">1</text>
<text x=".5" y="26.1">D</text>
<text x="292" y="26.1">D</text>
<text x=".5" y="71.9">C</text>
<text x="292" y="71.9">C</text>
<text x=".5" y="117.8">B</text>
<text x="292" y="117.8">B</text>
<text x=".5" y="163.6">A</text>
<text x="292" y="163.6">A</text>
<text x="30.9" y="186.8">5</text>
<text x="88.8" y="186.8">4</text>
<text x="146.7" y="186.8">3</text>
<text x="204.7" y="186.8">2</text>
<text x="262.6" y="186.8">1</text>
</g>
</svg>
